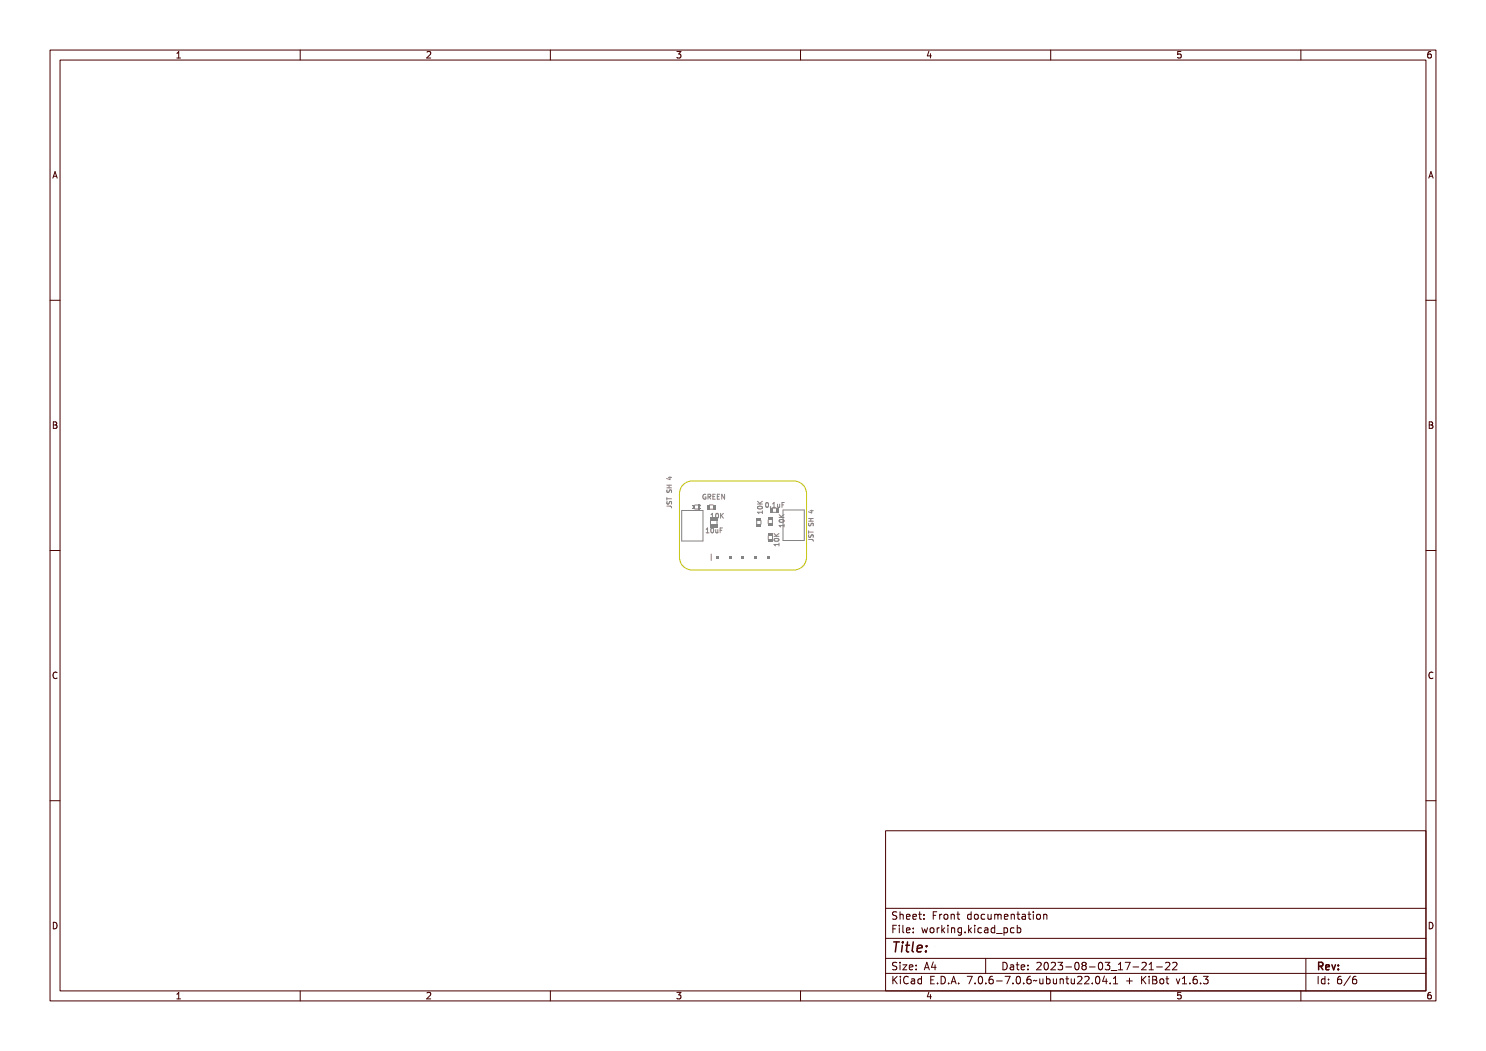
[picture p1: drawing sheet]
<svg xmlns="http://www.w3.org/2000/svg" width="297mm" height="210mm" viewBox="0 0 297 210" stroke-linecap="round" stroke-linejoin="round" font-family="sans-serif">
<g fill="none" stroke="#848484" stroke-width=".2">
<path d="M133.3 99.4v.5M133.3 99.7h.9M133.3 97.5h.9M133.3 96.9h.9M133.3 97.9l.1 .5a.39 .39 0 0 0 .5-.5l.3 .1v.4M133.4 99.5l.1 .2h.8v.2h-.8l-.1 .2zM133.4 97.3h.9v.1h-.4v.3h.4v.1h-.9v-.1h.4v-.3h-.4zM133.4 95.9h.6l.1-.2 .2 .3h-.2v.4h-.1l-.6-.4zM133.5 98.1h.1l-.1 .1a.17 .17 0 0 0 .1 .3 .17 .17 0 0 0 .2-.2 .29 .29 0 0 1 .5-.2 .29 .29 0 0 1-.1 .5v-.1a.21 .21 0 0 0-.1-.4 .22 .22 0 0 0-.2 .4 .29 .29 0 0 1-.4 0 .29 .29 0 0 1 0-.4zM133.5 96h.5v.3zM133.6 95.4h.6M133.7 96.9v.6"/>
<path d="M133.9 95.3v.5l-.7-.2M140.8 98.8a.53 .53 0 0 0-.3 .4 .53 .53 0 0 0 .3 .5M141.3 98.9l.4-.1 .1 .2a.34 .34 0 0 0-.5 .3 .34 .34 0 0 0 .4 .4l-.1-.4h.3v.4a.47 .47 0 0 1-.7-.1 .47 .47 0 0 1 .1-.7zM142 98.8h.3a.26 .26 0 0 1 .3 .2 .26 .26 0 0 1-.2 .3l.3 .5-.4-.4h-.1v.4h-.2zM142.2 98.9h.1a.17 .17 0 0 1 .2 .2 .17 .17 0 0 1-.2 .2h-.1zM142.8 98.8h.6v.1h-.4v.3h.4v.1h-.4v.4h.4v.1h-.6zM143.6 98.8h.6v.1h-.4v.3h.4v.1h-.4v.4h.4v.1h-.6zM144.4 98.8h.1l.4 .8v-.8h.1v1h-.2l-.3-.8v.8h-.1zM133.3 101.1l.8 .1 .1 .3M133.3 100.2l.1 .5a.39 .39 0 0 0 .5-.5l.3 .1v.4M133.4 101.1h.6a.26 .26 0 0 1 .3 .2 .26 .26 0 0 1-.1 .3 .21 .21 0 0 0 .1-.2 .21 .21 0 0 0-.3-.2h-.5l-.1 .2zM133.5 100.3h.1l-.1 .2a.17 .17 0 0 0 .1 .2 .17 .17 0 0 0 .2-.2 .29 .29 0 0 1 .5-.2 .29 .29 0 0 1-.1 .5v-.1a.21 .21 0 0 0-.1-.3 .21 .21 0 0 0-.2 .3 .29 .29 0 0 1-.4 0 .29 .29 0 0 1 0-.4z"/>
<path d="M141.6 105.6h.3v.8l.2 .1h-.5l.2-.1v-.7h-.2zM142.1 102.7l.3-.1v.9l.2 .1h-.5l.2-.1v-.8l-.2 .1zM142.4 105.7l.1-.1a.46 .46 0 0 1 .4 .4 .46 .46 0 0 1-.4 .5l-.2-.3zM142.5 105.7a.39 .39 0 0 1 .3 .3 .39 .39 0 0 1-.3 .4zM142.8 102.7l.1-.1a.46 .46 0 0 1 .5 .5 .46 .46 0 0 1-.5 .5l-.1-.3zM143 102.7a.39 .39 0 0 1 .3 .4 .39 .39 0 0 1-.3 .4zM143.1 105.8h.1v.5l.2 .1 .1-.1v-.5h.2v.7l-.2-.1a.23 .23 0 0 1-.2 .1 .23 .23 0 0 1-.2-.3zM143.6 102.6h.1v.5l.5-.5-.3 .4 .4 .6h-.2l-.3-.5-.1 .5h-.1zM143.9 105.6h.6v.1h-.4v.2h.3v.2h-.3v.4h-.2zM151.2 104v.7M151.5 102.3h.8l.1-.2v.6l-.1-.2h-.7v.2h-.1zM151.5 100.5l.4 .4 .5-.4v.1l-.5 .4 .5 .1v.1h-.9v-.1h.4z"/>
<path d="M151.6 101.4h.6l.2 .1a.46 .46 0 0 1-.5 .5 .46 .46 0 0 1-.4-.5zM151.6 101.6a.43 .43 0 0 1 .7 .1 .43 .43 0 0 1-.7-.1zM152.1 104v.7M153 100.6l.1-.1a.46 .46 0 0 1 .4 .5 .46 .46 0 0 1-.4 .4l-.2-.2zM153.1 100.6a.39 .39 0 0 1 .3 .4 .39 .39 0 0 1-.3 .3zM153.9 101.2h.2v.2h-.2zM154.5 100.5h.4v.8l.2 .1h-.5l.2-.1v-.7h-.3zM154.8 108.3h.8l.1-.2v.5l-.1-.2h-.7v.2h-.1zM154.8 106.4l.4 .4 .5-.4v.2l-.5 .3 .5 .1v.1h-.9v-.1h.4zM154.9 107.3h.6l.2 .1a.46 .46 0 0 1-.5 .5 .46 .46 0 0 1-.4-.5zM154.9 107.5a.43 .43 0 0 1 .7 .2 .43 .43 0 0 1-.7-.2zM154.9 109l.1 .1"/>
<path d="M155.3 100.7h.1v.5l.2 .1 .1-.1v-.5h.1v.7l-.1-.1a.23 .23 0 0 1-.3 .1 .23 .23 0 0 1-.1-.2zM155.7 108.5v.6M155.8 105h.8l.1-.2v.5l-.1-.2h-.7v.3h-.1zM155.8 103.2l.4 .3 .5-.3v.1l-.4 .3 .4 .1v.2h-.9v-.2h.4zM155.9 104.1l.6-.1 .2 .2a.46 .46 0 0 1-.4 .4 .46 .46 0 0 1-.5-.4zM155.9 104.3a.43 .43 0 0 1 .7 .1 .43 .43 0 0 1-.7-.1zM156.1 100.5h.6v.1h-.5v.3h.4v.1h-.4v.4h-.1zM161.6 107.8h.8l.1 .3M161.6 106.1v.5M161.6 106.3h.9M161.6 104.1h.9M161.6 103.6h.9"/>
<path d="M161.7 104.5v.5a.39 .39 0 0 0 .5-.4h.3v.5M161.7 106.9v.4a.39 .39 0 0 0 .5-.4h.3v.5M161.8 107.8h.6a.26 .26 0 0 1 .3 .2 .26 .26 0 0 1-.2 .3 .21 .21 0 0 0 .1-.3 .21 .21 0 0 0-.2-.1h-.5l-.1 .2zM161.8 106.1l.1 .3h.8v.1h-.8l-.1 .3zM161.8 103.9h.9v.1h-.5v.4h.5v.1h-.9v-.1h.3v-.4h-.3zM161.8 102.5h.6l.1-.1 .2 .2h-.2v.4h-.2l-.5-.3zM161.8 107h.1l-.1 .1a.18 .18 0 0 0 .2 .3 .17 .17 0 0 0 .1-.2 .29 .29 0 0 1 .5-.2 .29 .29 0 0 1-.1 .5l.1-.1a.22 .22 0 0 0-.2-.4 .22 .22 0 0 0-.2 .4 .29 .29 0 0 1-.4 0 .29 .29 0 0 1 0-.4zM161.8 104.7h.1l-.1 .2a.17 .17 0 0 0 .2 .2 .17 .17 0 0 0 .1-.2 .29 .29 0 0 1 .5-.1 .29 .29 0 0 1-.1 .4l.1-.1a.21 .21 0 0 0-.2-.3 .21 .21 0 0 0-.2 .3 .29 .29 0 0 1-.4 0 .29 .29 0 0 1 0-.4zM161.9 102.6h.5v.3zM161.9 102h.6M162.1 103.6v.5M162.2 101.9v.6l-.6-.2"/>
<circle cx="142.6" cy="106" r=".09"/>
<circle cx="143.1" cy="103.1" r=".09"/>
<circle cx="151.9" cy="101.7" r=".09"/>
<circle cx="153.2" cy="101" r=".09"/>
<circle cx="155.2" cy="107.6" r=".09"/>
<circle cx="156.3" cy="104.3" r=".09"/>
</g>
<g fill="#848484">
<path d="M151.2 104.7h.9v.5h-.9z" fill-rule="evenodd"/>
<path d="M151.2 103.5h.9v.5h-.9z" fill-rule="evenodd"/>
</g>
<path d="M142.2 110.7v1.3" fill="none" stroke="#848484" stroke-width=".2"/>
<g fill="#848484">
<path d="M143.2 111.1h.5v.5h-.5z" fill-rule="evenodd"/>
<path d="M145.7 111.1h.5v.5h-.5z" fill-rule="evenodd"/>
<path d="M148.2 111.1h.6v.5h-.6z" fill-rule="evenodd"/>
<path d="M150.8 111.1h.5v.5h-.5z" fill-rule="evenodd"/>
<path d="M153.3 111.1h.5v.5h-.5z" fill-rule="evenodd"/>
</g>
<path d="M154.5 102.4h.7" fill="none" stroke="#848484" stroke-width=".2"/>
<g fill="#848484">
<path d="M154 101.5h.5v.9h-.5z" fill-rule="evenodd"/>
<path d="M155.2 101.5h.5v.9h-.5z" fill-rule="evenodd"/>
</g>
<path d="M141.8 100.9h.7M141.8 101.7h.7" fill="none" stroke="#848484" stroke-width=".2"/>
<g fill="#848484">
<path d="M141.3 100.8h.5v1h-.5z" fill-rule="evenodd"/>
<path d="M142.5 100.8h.5v1h-.5z" fill-rule="evenodd"/>
</g>
<g fill="none" stroke="#848484" stroke-width=".2">
<path d="M138.4 101l.3 .3-.3 .3M138.9 100.9h.7M138.9 101.7h.7M140 101l-.2 .3 .2 .3"/>
<circle cx="139.9" cy="101" r=".08"/>
</g>
<g fill="#848484">
<path d="M139.9 100.9h.2v.2h-.2z" fill-rule="evenodd"/>
<path d="M139.6 100.9h.4z" fill-rule="evenodd"/>
<path d="M139.6 100.9h.2v.9h-.2z" fill-rule="evenodd"/>
<path d="M138.4 100.9h.5v.2h-.5z" fill-rule="evenodd"/>
<path d="M138.7 101h.2v.6h-.2z" fill-rule="evenodd"/>
<path d="M138.6 101l.1 .1z" fill-rule="evenodd"/>
<path d="M138.6 101.5l.1 .1z" fill-rule="evenodd"/>
<path d="M139.8 101.6h.3v.2h-.3z" fill-rule="evenodd"/>
<path d="M138.4 101.6h.5v.2h-.5z" fill-rule="evenodd"/>
</g>
<path d="M136.3 102h4.2v6.1h-4.2zM153.5 107.1v.7M156.5 101.9h4.2v6.1h-4.2z" fill="none" stroke="#848484" stroke-width=".2"/>
<g fill="#848484">
<path d="M153.5 106.6h.9v.5h-.9z" fill-rule="evenodd"/>
<path d="M153.5 107.7h.9v.5h-.9z" fill-rule="evenodd"/>
</g>
<path d="M153.5 103.9v.7M154.4 103.9v.7" fill="none" stroke="#848484" stroke-width=".2"/>
<g fill="#848484">
<path d="M153.5 104.6h.9v.5h-.9z" fill-rule="evenodd"/>
<path d="M153.5 103.4h.9v.5h-.9z" fill-rule="evenodd"/>
</g>
<path d="M142 104v.8M143.3 104v.7" fill="none" stroke="#848484" stroke-width=".2"/>
<path d="M141.9 104.7h1.5v.8h-1.5z" fill-rule="evenodd" fill="#848484"/>
<path d="M136.8 96.7l1-.5 .5-.1h20.4a2.54 2.54 0 0 1 2.5 2.6v12.7a2.54 2.54 0 0 1-2.5 2.5h-20.4a2.54 2.54 0 0 1-2.5-2.5v-12.7a2.53 2.53 0 0 1 1-2z" fill="none" stroke="#c2c200" stroke-width=".2"/>
<g fill="none" stroke="#480000" stroke-width=".2">
<path d="M10 10h277v190h-277zM12 12h273v186h-273zM60 10v2M110 10v2M160 10v2M210 10v2M260 10v2M10 60h2M285 60h2M10 110h2M285 110h2M10 160h2"/>
<path d="M285 160h2M177 166h108v32h-108zM60 198v2M110 198v2M160 198v2M177 181.5h108M177 187.5h108M177 191.5h108M177 194.5h108M178.1 195.2h.2v.6l.6-.6h.3l-.6 .6 .6 .8h-.2l-.5-.7-.2 .2v.5h-.2zM178.2 185h.9v.2h-.7v.4h.6v.2h-.6v.7h-.2zM178.3 182.4l.5-.1h.2v.2a.31 .31 0 0 0-.5-.1 .31 .31 0 0 0 0 .5 .5 .5 0 0 1 .6 .6 .5 .5 0 0 1-.8 .2l-.1-.2a.34 .34 0 0 0 .4 .1 .34 .34 0 0 0 .1-.5 .47 .47 0 0 1-.5-.2 .47 .47 0 0 1 .1-.5z"/>
<path d="M178.3 192.5l.5-.1h.2v.2a.31 .31 0 0 0-.5-.1 .31 .31 0 0 0 0 .5 .5 .5 0 0 1 .6 .6 .5 .5 0 0 1-.8 .2l-.1-.2a.34 .34 0 0 0 .4 .1 .34 .34 0 0 0 .1-.5 .47 .47 0 0 1-.5-.2 .47 .47 0 0 1 .1-.5zM179.4 182.2h.2v.6a.35 .35 0 0 1 .4-.1 .35 .35 0 0 1 .2 .4v.6h-.2v-.8h-.4v.8h-.2zM179.5 185.4h.4v.9h.4v.2h-.9v-.2h.3v-.8h-.2zM179.5 192.8h.4v.9h.4v.1h-.9v-.1h.3v-.8h-.2zM179.5 195.6h.4v.9h.4v.1h-.9v-.1h.3v-.8h-.2zM179.7 184.9h.2v.3h-.2zM179.7 192.3h.2v.3h-.2zM179.7 195.1h.2v.3h-.2zM180.6 184.9h.4v1.3l.4 .1v.2l-.5-.2v-1.2h-.3zM180.6 192.8h.8l-.6 .9h.6v.1h-.8l.6-.9h-.6zM180.7 182.8l.1-.1a.49 .49 0 0 1 .5 0 .49 .49 0 0 1 .2 .5h-.8a.42 .42 0 0 0 .3 .4 .42 .42 0 0 0 .4-.1 .47 .47 0 0 1-.4 .3 .47 .47 0 0 1-.4-.3zM180.7 195.4a.4 .4 0 0 1 .4-.3 .4 .4 0 0 1 .4 .3 .56 .56 0 0 0-.8 .4 .56 .56 0 0 0 .5 .7l.3-.1a.43 .43 0 0 1-.5 .3 .43 .43 0 0 1-.4-.4v-.6z"/>
<path d="M180.8 182.9l.4-.1 .1 .3h-.6zM181.8 195.6l.3-.1a.43 .43 0 0 1 .5 .5v.6h-.1v-.1a.38 .38 0 0 1-.5 .2 .38 .38 0 0 1-.2-.5 .38 .38 0 0 1 .4-.2h.3a.35 .35 0 0 0-.3-.4 .35 .35 0 0 0-.4 .2zM181.9 182.8l.1-.1a.49 .49 0 0 1 .5 0 .49 .49 0 0 1 .2 .5h-.8a.42 .42 0 0 0 .3 .4 .42 .42 0 0 0 .5-.1 .47 .47 0 0 1-.5 .3 .47 .47 0 0 1-.4-.3zM181.9 185.5l.1-.1a.49 .49 0 0 1 .5 0 .49 .49 0 0 1 .2 .5h-.8a.42 .42 0 0 0 .3 .4 .42 .42 0 0 0 .5-.1 .47 .47 0 0 1-.5 .3 .47 .47 0 0 1-.4-.3zM181.9 192.9l.1-.1a.49 .49 0 0 1 .5 0 .49 .49 0 0 1 .2 .5h-.8a.42 .42 0 0 0 .3 .4 .42 .42 0 0 0 .5-.1 .47 .47 0 0 1-.5 .3 .47 .47 0 0 1-.4-.3zM182 196.2l.5-.1a.31 .31 0 0 1-.2 .4 .31 .31 0 0 1-.4-.1zM182 182.9l.4-.1 .1 .3h-.6zM182 185.6l.4-.1 .1 .3h-.6zM182 193l.4-.1 .1 .3h-.6zM183 195.7l.4-.2 .2 .2v-.6h.2v1.5h-.2v-.1a.42 .42 0 0 1-.5 .1 .42 .42 0 0 1-.2-.5zM183.2 195.8l.1-.1a.4 .4 0 0 1 .3 .4 .4 .4 0 0 1-.3 .4l-.2-.2zM183.2 182.3h.2v.4h.4v.1h-.4v.7l.4 .1v.1h-.4l-.1-.1-.1-.8h-.3v-.1h.3z"/>
<path d="M183.3 185.4h.2v.3h-.2zM183.3 186.2h.2v.3h-.2zM183.3 192.8h.2v.3h-.2zM183.3 193.6h.2v.2h-.2zM184.5 182.7h.2v.3h-.2zM184.5 183.5h.2v.2h-.2zM185.2 185.4h.2l.2 .8 .1-.5h.2l.2 .5 .1-.8h.2l-.2 1.1h-.2l-.2-.7-.2 .7h-.1zM185.4 195.2h.9v.2h-.7v.4h.6v.2h-.6v.5h.7v.1h-.9zM185.7 192.4h.2l.5 1.4h-.2l-.1-.3h-.5l-.1 .3h-.2zM185.8 192.6l.2 .7h-.4zM186.6 182.3h.9v.2h-.7v.4h.6v.2h-.6v.6h-.2zM186.8 185.6l.1-.1a.39 .39 0 0 1 .4 .4 .39 .39 0 0 1-.4 .4l-.1-.2z"/>
<path d="M186.9 196.4h.2v.2h-.2zM187.1 192.4h.2v.9h.2v.2h-.2v.3h-.2v-.3h-.6zM187.1 192.6v.7h-.4zM187.8 195.2a.76 .76 0 0 1 .9 .7 .76 .76 0 0 1-.9 .7zM188 195.4a.57 .57 0 0 1 .5 .5 .57 .57 0 0 1-.5 .6zM188 182.7h.2v.2v-.1a.29 .29 0 0 1 .3-.2 .29 .29 0 0 1 .3 .3 .37 .37 0 0 0-.5-.1 .37 .37 0 0 0-.1 .4v.5h-.2zM188 185.4h.2v.2v-.1a.29 .29 0 0 1 .3-.2 .29 .29 0 0 1 .3 .3 .37 .37 0 0 0-.5-.1 .37 .37 0 0 0-.1 .4v.6h-.2zM189.1 184.9h.1v.9l.5-.4h.2l-.4 .4 .5 .7h-.2l-.4-.6-.2 .1v.5h-.1zM189.2 182.9l.1-.1a.39 .39 0 0 1 .4 .4 .39 .39 0 0 1-.4 .4l-.1-.2zM189.3 196.4h.3v.2h-.3zM190.2 182.7h.2v.1a.35 .35 0 0 1 .4-.1 .35 .35 0 0 1 .3 .4v.6h-.2l-.1-.8h-.3l-.1 .8h-.2zM190.3 185.4h.4v.9h.4v.2h-.9v-.2h.4v-.8h-.3z"/>
<path d="M190.5 195.2h.3l.4 1.4h-.2l-.1-.3h-.5l-.1 .3h-.2zM190.6 184.9h.1v.3h-.1zM190.6 195.4l.2 .7h-.4zM191.4 185.4h.2v.1a.35 .35 0 0 1 .4-.1 .35 .35 0 0 1 .3 .4v.7h-.2l-.1-.9h-.3l-.1 .9h-.2zM191.7 182.3h.1v.4h.4v.1h-.4v.7l.4 .1v.1h-.4l-.1-.1v-.8h-.3v-.1h.3zM191.7 196.4h.3v.2h-.3zM192.7 185.5l.3-.2 .3 .2v-.1h.2v1a.53 .53 0 0 1-.8 .4v-.2a.36 .36 0 0 0 .4 .1 .36 .36 0 0 0 .2-.4l-.1 .1a.53 .53 0 0 1-.7-.3 .53 .53 0 0 1 .2-.6zM192.8 185.6l.1-.1a.39 .39 0 0 1 .4 .4 .39 .39 0 0 1-.4 .4l-.1-.2zM193.8 195.2h.9l-.5 1.4h-.2l.5-1.2h-.7zM193.9 182.8l.3-.2 .3 .2v-.6h.2v1.5h-.2v-.1a.42 .42 0 0 1-.6 .1 .42 .42 0 0 1-.1-.5zM194.1 182.8a.4 .4 0 0 1 .4 .4 .4 .4 0 0 1-.4 .4l-.2-.4zM194.1 186.2h.3v.3h-.3z"/>
<path d="M195.1 184.9h.2v.9l.4-.4h.3l-.5 .4 .5 .7h-.2l-.4-.6-.1 .1v.5h-.2zM195.2 182.9l.1-.1a.39 .39 0 0 1 .4 .4 .39 .39 0 0 1-.4 .4l-.1-.2zM195.3 196.4h.3v.2h-.3zM196.3 185.4h.5v.9h.3v.2h-.9v-.2h.4v-.8h-.3zM196.3 195.4a.57 .57 0 0 1 .7 0 .57 .57 0 0 1 .1 .8 .5 .5 0 0 1-.6 .5 .5 .5 0 0 1-.3-.8zM196.4 182.8a.39 .39 0 0 1 .4-.2 .39 .39 0 0 1 .3 .3 .4 .4 0 0 0-.6 0 .4 .4 0 0 0 0 .6 .4 .4 0 0 0 .6 0 .45 .45 0 0 1-.6 .3 .45 .45 0 0 1-.3-.6zM196.5 195.4a.61 .61 0 0 1 .4 1l-.1 .1a.61 .61 0 0 1-.4-1zM196.6 184.9h.2v.3h-.2zM197 191.5v3M197.4 182.7h.2v.8l.2 .1 .3-.2v-.7h.2v1h-.2v-.1a.35 .35 0 0 1-.4 .2 .35 .35 0 0 1-.3-.5zM197.6 185.5a.39 .39 0 0 1 .4-.2 .39 .39 0 0 1 .3 .3 .4 .4 0 0 0-.6 0 .4 .4 0 0 0 0 .6 .4 .4 0 0 0 .6 0 .45 .45 0 0 1-.6 .3 .45 .45 0 0 1-.3-.6zM197.7 196.4h.3v.2h-.3z"/>
<path d="M198.6 182.7l.5 .1 .3-.1 .2 1h-.2l-.1-.9-.2 .1v.8h-.1l-.2-.9-.1 .9h-.1zM198.7 185.4l.2-.1a.43 .43 0 0 1 .6 .5v.7h-.2v-.2a.38 .38 0 0 1-.5 .2 .38 .38 0 0 1-.2-.5 .38 .38 0 0 1 .5-.2h.2a.35 .35 0 0 0-.3-.4 .35 .35 0 0 0-.3 .2zM198.7 195.4a.38 .38 0 0 1 .4-.3 .38 .38 0 0 1 .3 .3 .43 .43 0 0 0-.5 0 .43 .43 0 0 0-.1 .5 .46 .46 0 0 1 .7 .1 .46 .46 0 0 1-.2 .6 .46 .46 0 0 1-.7-.2zM198.8 186l.5-.1a.31 .31 0 0 1-.1 .4 .31 .31 0 0 1-.4-.1zM199.9 185.5l.3-.2 .3 .2v-.6h.2v1.6h-.2v-.2a.42 .42 0 0 1-.5 .1 .42 .42 0 0 1-.2-.5zM199.9 182.8l.2-.1a.49 .49 0 0 1 .5 0 .49 .49 0 0 1 .1 .5h-.7a.42 .42 0 0 0 .2 .4 .42 .42 0 0 0 .5-.1 .47 .47 0 0 1-.4 .3 .47 .47 0 0 1-.5-.3zM200 196h.5v.2h-.5zM200 185.6l.1-.1a.39 .39 0 0 1 .4 .4 .39 .39 0 0 1-.4 .4l-.1-.2zM200.1 182.9l.3-.1 .2 .3h-.6zM200.1 192.4a.76 .76 0 0 1 1 .7 .76 .76 0 0 1-1 .7zM200.3 192.6a.57 .57 0 0 1 .6 .5 .57 .57 0 0 1-.6 .6zM200.9 186.8l1.2 .1z"/>
<path d="M201 195.2h.9l-.5 1.4h-.2l.5-1.2h-.7zM201.1 182.7h.1v.1a.35 .35 0 0 1 .5-.1 .35 .35 0 0 1 .2 .4v.6h-.2v-.8h-.4l-.1 .8h-.1zM201.4 192.8l.3-.1a.43 .43 0 0 1 .5 .5v.6h-.1v-.1a.38 .38 0 0 1-.5 .2 .38 .38 0 0 1-.2-.5 .38 .38 0 0 1 .4-.2h.3a.35 .35 0 0 0-.3-.4 .35 .35 0 0 0-.4 .2zM201.6 193.4l.5-.1a.31 .31 0 0 1-.2 .4 .31 .31 0 0 1-.4-.1zM202.2 185.4h.2v.1a.53 .53 0 0 1 .8 .3 .53 .53 0 0 1-.6 .7l-.2-.2v.6h-.2zM202.5 182.3h.2v.4h.4v.1h-.4v.7l.4 .1v.1h-.4l-.2-.1v-.8h-.3v-.1h.3zM202.5 185.6l.1-.1a.4 .4 0 0 1 .4 .4 .4 .4 0 0 1-.4 .4l-.2-.2zM202.5 196.4h.3v.2h-.3zM202.8 192.4h.2v.4h.4v.1h-.4v.7l.4 .1v.1h-.4l-.2-.1v-.8h-.3v-.1h.3zM203.5 182.7l.3-.1a.43 .43 0 0 1 .5 .5v.6h-.2v-.1a.38 .38 0 0 1-.5 .2 .38 .38 0 0 1-.2-.5 .38 .38 0 0 1 .5-.2h.2a.35 .35 0 0 0-.2-.4 .35 .35 0 0 0-.4 .2zM203.5 195.4a.57 .57 0 0 1 .8 0 .57 .57 0 0 1 0 .8 .5 .5 0 0 1-.6 .5 .5 .5 0 0 1-.3-.8zM203.6 185.5a.39 .39 0 0 1 .4-.2 .39 .39 0 0 1 .3 .3 .4 .4 0 0 0-.5 0 .4 .4 0 0 0 0 .6 .4 .4 0 0 0 .5 0 .45 .45 0 0 1-.6 .3 .45 .45 0 0 1-.2-.6z"/>
<path d="M203.7 183.3l.4-.1a.31 .31 0 0 1-.1 .4 .31 .31 0 0 1-.4-.1zM203.7 195.4a.61 .61 0 0 1 .4 1l-.1 .1a.61 .61 0 0 1-.3-1zM203.9 192.9l.1-.1a.49 .49 0 0 1 .5 0 .49 .49 0 0 1 .2 .5h-.8a.42 .42 0 0 0 .3 .4 .42 .42 0 0 0 .5-.1 .47 .47 0 0 1-.5 .3 .47 .47 0 0 1-.4-.3zM204 193l.4-.1 .1 .3h-.6zM204.7 184.9h.1v.6a.53 .53 0 0 1 .8 .3 .53 .53 0 0 1-.6 .7l-.2-.2v.2h-.1zM204.9 182.3h.2v.4h.4v.1h-.4v.7l.4 .1v.1h-.4l-.2-.1v-.8h-.3v-.1h.3zM204.9 185.6l.1-.1a.39 .39 0 0 1 .4 .4 .39 .39 0 0 1-.4 .4l-.1-.2zM204.9 196.4h.3v.2h-.3zM205.3 192.8h.2v.3h-.2zM205.3 193.6h.2v.2h-.2zM205.9 182.7h.5v.9h.3v.1h-.9v-.1h.4v-.8h-.3zM205.9 195.4a.38 .38 0 0 1 .4-.3 .38 .38 0 0 1 .3 .3 .43 .43 0 0 0-.5 0 .43 .43 0 0 0-.1 .5 .46 .46 0 0 1 .7 .1 .46 .46 0 0 1-.2 .6 .46 .46 0 0 1-.6-.2z"/>
<path d="M206.2 182.2h.2v.3h-.2zM207 196l1-.1a.49 .49 0 0 1-.8 .1l-.2 .2zM207.3 182.9l.1-.1a.39 .39 0 0 1 .4 .4 .39 .39 0 0 1-.4 .4l-.2-.2zM207.4 192.5a.53 .53 0 0 1 .8 .1 .53 .53 0 0 1-.3 .7l-.3 .4h.7v.1h-.9l.3-.5a.4 .4 0 0 0 .3-.4 .4 .4 0 0 0-.3-.4l-.3 .2zM208.3 182.7h.1v.1a.35 .35 0 0 1 .5-.1 .35 .35 0 0 1 .2 .4v.6h-.2v-.8h-.4l-.1 .8h-.1zM208.3 195.6h.1l.1 .8 .2 .1 .2-.2v-.7h.2v1h-.2v-.1a.35 .35 0 0 1-.4 .2 .35 .35 0 0 1-.2-.5zM208.7 192.6a.57 .57 0 0 1 .7 0 .57 .57 0 0 1 .1 .8 .5 .5 0 0 1-.6 .5 .5 .5 0 0 1-.3-.8zM208.9 192.6a.61 .61 0 0 1 .3 1l-.1 .1a.61 .61 0 0 1-.3-1zM209.5 195.1h.2v.6a.53 .53 0 0 1 .7 .3 .53 .53 0 0 1-.6 .7l-.1-.2v.1h-.2zM209.7 195.8l.1-.1a.4 .4 0 0 1 .4 .4 .4 .4 0 0 1-.4 .4l-.1-.2zM209.8 192.5a.53 .53 0 0 1 .8 .1 .53 .53 0 0 1-.3 .7l-.3 .4h.7v.1h-.9l.3-.5a.4 .4 0 0 0 .3-.4 .4 .4 0 0 0-.3-.4l-.3 .2zM210 198v2"/>
<path d="M210.7 195.6h.2v.8l.2 .1 .2-.2v-.7h.2v1h-.2v-.1a.35 .35 0 0 1-.4 .2 .35 .35 0 0 1-.2-.5zM211 192.4a.46 .46 0 0 1 .6 0 .46 .46 0 0 1 .1 .6l-.1 .1a.47 .47 0 0 1 .2 .7 .47 .47 0 0 1-.7 0l-.1-.2a.35 .35 0 0 0 .5 .1 .35 .35 0 0 0 0-.5h-.3v-.2a.29 .29 0 0 0 .4-.1 .29 .29 0 0 0-.1-.4 .29 .29 0 0 0-.4 .1h-.1zM211.9 195.6h.2v.1a.35 .35 0 0 1 .4-.1 .35 .35 0 0 1 .2 .4v.6h-.2v-.8h-.4v.8h-.2zM212.4 193.2h.5v.2h-.5zM213.3 195.2h.2v.4h.4v.1h-.4v.7l.4 .1v.1h-.4l-.2-.1v-.8h-.3v-.1h.3zM213.5 192.6a.57 .57 0 0 1 .7 0 .57 .57 0 0 1 .1 .8 .5 .5 0 0 1-.6 .5 .5 .5 0 0 1-.3-.8zM213.7 192.6a.61 .61 0 0 1 .3 1v.1a.61 .61 0 0 1-.4-1zM214.3 195.6h.2v.8l.2 .1 .2-.2v-.7h.2v1h-.2v-.1a.35 .35 0 0 1-.4 .2 .35 .35 0 0 1-.2-.5zM214.7 192.5a.41 .41 0 0 1 .7-.1 .41 .41 0 0 1-.2 .7 .42 .42 0 0 1 .2 .6 .42 .42 0 0 1-.7 0 .42 .42 0 0 1 .2-.6l-.3-.2zM215.5 195.3a.53 .53 0 0 1 .8 .1 .53 .53 0 0 1-.3 .7l-.3 .4h.6v.1h-.9l.4-.5a.4 .4 0 0 0 .3-.4 .4 .4 0 0 0-.3-.4l-.3 .2zM216 193.2h.5v.2h-.5zM216.7 195.3a.53 .53 0 0 1 .8 .1 .53 .53 0 0 1-.3 .7l-.3 .4h.6v.1h-.9l.4-.5a.4 .4 0 0 0 .3-.4 .4 .4 0 0 0-.3-.4l-.3 .2z"/>
<path d="M217.1 192.6a.57 .57 0 0 1 .7 0 .57 .57 0 0 1 .1 .8 .5 .5 0 0 1-.6 .5 .5 .5 0 0 1-.3-.8zM217.3 192.6a.61 .61 0 0 1 .3 1v.1a.61 .61 0 0 1-.4-1zM218.2 196.4h.2v.2h-.2zM218.2 192.4a.46 .46 0 0 1 .6 0 .46 .46 0 0 1 .1 .6l-.1 .1a.47 .47 0 0 1 .2 .7 .47 .47 0 0 1-.7 0l-.1-.2a.35 .35 0 0 0 .5 .1 .35 .35 0 0 0 0-.5h-.3v-.2a.29 .29 0 0 0 .4-.1 .29 .29 0 0 0-.1-.4 .29 .29 0 0 0-.4 .1h-.1zM219.2 195.4a.57 .57 0 0 1 .7 0 .57 .57 0 0 1 .1 .8 .5 .5 0 0 1-.7 .5 .5 .5 0 0 1-.3-.8zM219.2 194.2l1.3 .1zM219.4 195.4a.61 .61 0 0 1 .3 1l-.1 .1a.61 .61 0 0 1-.3-1zM220.7 192.5l.5-.1v1.3h.3v.1h-.8v-.1h.3v-1.1h-.3zM220.8 195.2h.2v.9h.2v.2h-.2v.3h-.2v-.3h-.6zM220.8 195.4v.7h-.4zM221.8 196.4h.2v.2h-.2zM221.8 192.4h.9l-.5 1.4h-.2l.5-1.2h-.7z"/>
<path d="M222.8 195.3l.5-.1v1.3h.3v.1h-.8v-.1h.3v-1.1h-.3zM223.2 193.2h.5v.2h-.5zM224.2 192.5a.53 .53 0 0 1 .8 .1 .53 .53 0 0 1-.3 .7l-.3 .4h.7v.1h-.9l.3-.5a.4 .4 0 0 0 .4-.4 .4 .4 0 0 0-.4-.4l-.3 .2zM225.4 195.5h.2v.4h.4v.2h-.4v.4h-.2v-.4h-.4v-.2h.4zM225.5 192.5l.5-.1v1.3h.3v.1h-.8v-.1h.3v-1.1h-.3zM226.8 193.2h.5v.2h-.5zM227.5 195.2h.2v.6l.6-.6h.2l-.6 .6 .6 .8h-.2l-.5-.7-.1 .2v.5h-.2zM227.8 192.5a.53 .53 0 0 1 .8 .1 .53 .53 0 0 1-.2 .7l-.4 .4h.7v.1h-.9l.3-.5a.4 .4 0 0 0 .4-.4 .4 .4 0 0 0-.4-.4l-.3 .2zM228.8 195.6h.4v.9h.4v.1h-.9v-.1h.4v-.8h-.3zM229 192.5a.53 .53 0 0 1 .8 .1 .53 .53 0 0 1-.2 .7l-.4 .4h.7v.1h-.9l.3-.5a.4 .4 0 0 0 .4-.4 .4 .4 0 0 0-.4-.4l-.3 .2zM229.1 195.1h.1v.3h-.1zM229.9 195.2h.4a.35 .35 0 0 1 .5 .2 .35 .35 0 0 1-.3 .5 .41 .41 0 0 1 .3 .5 .41 .41 0 0 1-.5 .2h-.4z"/>
<path d="M230.1 196h.2a.27 .27 0 0 1 .3 .2 .27 .27 0 0 1-.3 .3h-.2zM230.1 195.4h.2a.23 .23 0 0 1 .3 .2 .23 .23 0 0 1-.3 .2h-.2zM231.2 193.2h1.1M231.3 195.8l.1-.1a.39 .39 0 0 1 .4 .4 .39 .39 0 0 1-.4 .4l-.1-.2zM232.6 195.2h.1v.4h.4v.1h-.4l.1 .7 .3 .1v.1h-.3l-.2-.1v-.8h-.3v-.1h.3zM233 192.4l.5-.1 .3 .4-.9 1.1h.9M234.4 192.4l.6-.1 .2 .4-.9 1.1h.9M234.6 195.6h.2l.3 .9 .4-.9h.2l-.4 1h-.3zM236 195.3l.5-.1v1.3h.3v.1h-.8v-.1h.3v-1.1h-.3zM237.4 196.4h.3v.2h-.3zM238.4 195.4a.38 .38 0 0 1 .4-.3 .38 .38 0 0 1 .3 .3 .43 .43 0 0 0-.5 0 .43 .43 0 0 0-.1 .5 .46 .46 0 0 1 .7 .1 .46 .46 0 0 1-.2 .6 .46 .46 0 0 1-.7-.2zM239.8 196.4h.3v.2h-.3z"/>
<path d="M240.7 195.2a.46 .46 0 0 1 .6 0 .46 .46 0 0 1 .1 .6l-.1 .1a.47 .47 0 0 1 .2 .7 .47 .47 0 0 1-.7 0l-.1-.2a.35 .35 0 0 0 .5 .1 .35 .35 0 0 0 0-.5l-.3-.1v-.1a.29 .29 0 0 0 .4-.1 .29 .29 0 0 0-.1-.4 .29 .29 0 0 0-.4 .1h-.1zM260 198v2M261 191.5v6.5M263.2 195.2h.8v.2h-.3v1.1h.3v.1h-.8v-.1h.3v-1.1h-.3zM264.4 195.7l.3-.2 .3 .2v-.6h.2v1.5h-.2v-.1a.42 .42 0 0 1-.5 .1 .42 .42 0 0 1-.2-.5zM264.6 195.8l.1-.1a.4 .4 0 0 1 .3 .4 .4 .4 0 0 1-.3 .4l-.2-.2zM265.9 195.6h.2v.3h-.2zM265.9 196.4h.2v.2h-.2zM268.1 195.4a.38 .38 0 0 1 .3-.3 .38 .38 0 0 1 .4 .3 .43 .43 0 0 0-.5 0 .43 .43 0 0 0-.2 .5 .46 .46 0 0 1 .7 .1 .46 .46 0 0 1-.2 .6 .46 .46 0 0 1-.6-.2zM269.9 195.2h.2l-.8 1.6h-.2zM270.5 195.4a.38 .38 0 0 1 .4-.3 .38 .38 0 0 1 .3 .3 .43 .43 0 0 0-.5 0 .43 .43 0 0 0-.2 .5 .46 .46 0 0 1 .7 .1 .46 .46 0 0 1-.2 .6 .46 .46 0 0 1-.6-.2z"/>
<circle cx="187" cy="185.9" r=".53"/>
<circle cx="189.4" cy="183.2" r=".53"/>
<circle cx="195.4" cy="183.2" r=".53"/>
<circle cx="196.7" cy="195.9" r=".13"/>
<circle cx="199.1" cy="196.2" r=".32"/>
<circle cx="203.9" cy="195.9" r=".13"/>
<circle cx="206.3" cy="196.2" r=".32"/>
<circle cx="207.4" cy="183.2" r=".53"/>
<circle cx="209" cy="193.1" r=".13"/>
<circle cx="213.8" cy="193.1" r=".13"/>
<circle cx="215" cy="193.4" r=".29"/>
<circle cx="215" cy="192.8" r=".25"/>
<circle cx="217.4" cy="193.1" r=".13"/>
<circle cx="219.5" cy="195.9" r=".13"/>
<circle cx="231.5" cy="196.1" r=".53"/>
<circle cx="238.8" cy="196.2" r=".32"/>
<circle cx="268.5" cy="196.2" r=".32"/>
<circle cx="270.9" cy="196.2" r=".32"/>
</g>
<g fill="none" stroke="#480000" stroke-width=".3">
<path d="M178.1 188.4h1.4v.2h-.6v1.7h-.2v-1.7h-.6zM179.9 188.8h.7v1.3h.4v.2h-1.2v-.2h.5v-1.1h-.4zM180.3 188.3h.3v.3h-.3zM181.8 188.4h.2v.4h.6v.2h-.6v1l.6 .1v.2a.55 .55 0 0 1-.8-.5v-.8h-.4v-.2h.4zM183 188.3h.6l.1 1.6 .1 .2h.4v.2a.54 .54 0 0 1-.8-.5v-1.4h-.4zM184.8 189a.65 .65 0 0 1 .8-.1 .65 .65 0 0 1 .3 .7h-1.1a.56 .56 0 0 0 .4 .5 .56 .56 0 0 0 .6-.1v.2a.81 .81 0 0 1-1.1-.1 .81 .81 0 0 1 .1-1.1zM185 189.1l.4-.1 .2 .4h-.8zM186.7 188.9h.3v.4h-.3zM186.7 189.9h.3v.4h-.3zM263.1 192.4a.73 .73 0 0 1 .9 .2v.3l-.3 .3 .5 .6h-.2l-.3-.4-.2-.2h-.2v.6h-.2zM263.3 192.6h.2a.26 .26 0 0 1 .3 .2 .26 .26 0 0 1-.2 .3h-.3zM264.5 192.9l.1-.1a.49 .49 0 0 1 .5 0 .49 .49 0 0 1 .2 .5h-.8a.42 .42 0 0 0 .3 .4 .42 .42 0 0 0 .4-.1 .47 .47 0 0 1-.4 .3 .47 .47 0 0 1-.4-.3z"/>
<path d="M264.6 193l.3-.1 .2 .3h-.6zM265.5 192.8h.2l.3 .9 .3-.9h.2l-.4 1h-.2zM267.1 192.8h.2v.3h-.2zM267.1 193.6h.2v.2h-.2z"/>
</g>
<text font-size="2.7" fill="#480000" x="178" y="190.3">Title:</text>
<g font-size="2" fill="#480000">
<text x="178" y="183.7">Sheet: Front documentation</text>
<text x="178" y="186.5">File: working.kicad_pcb</text>
<text x="178" y="193.9">Size: A4</text>
<text x="178" y="196.6">KiCad E.D.A. 7.0.6-7.0.6~ubuntu22.04.1 + KiBot v1.6.3</text>
<text x="200" y="193.9">Date: 2023-08-03_17-21-22</text>
<text x="263" y="196.6">Id: 6/6</text>
<text x="263" y="193.9">Rev:</text>
</g>
<g font-size="1.7" fill="#480000">
<text x="35" y="11.7">1</text>
<text x="85" y="11.7">2</text>
<text x="135" y="11.7">3</text>
<text x="185" y="11.7">4</text>
<text x="235" y="11.7">5</text>
<text x="285" y="11.7">6</text>
<text x="10.5" y="35.7">A</text>
<text x="285.5" y="35.7">A</text>
<text x="10.5" y="85.6">B</text>
<text x="285.5" y="85.6">B</text>
<text x="10.5" y="135.7">C</text>
<text x="285.5" y="135.7">C</text>
<text x="10.5" y="185.6">D</text>
<text x="285.5" y="185.6">D</text>
<text x="35" y="199.7">1</text>
<text x="85" y="199.7">2</text>
<text x="135" y="199.7">3</text>
<text x="185" y="199.7">4</text>
<text x="235" y="199.7">5</text>
<text x="285" y="199.7">6</text>
</g>
<g font-size="1.3" fill="#848484">
<text x="141.1" y="99.8">GREEN</text>
<text x="152.8" y="101.4">0.1uF</text>
<text x="141.4" y="106.5">10uF</text>
<text x="141.9" y="103.6">10K</text>
<text x="152.4" y="102.8" transform="rotate(-90 152.4 102.8)">10K</text>
<text x="156.7" y="105.5" transform="rotate(-90 156.7 105.5)">10K</text>
<text x="155.7" y="108.8" transform="rotate(-90 155.7 108.8)">10K</text>
</g>
</svg>
